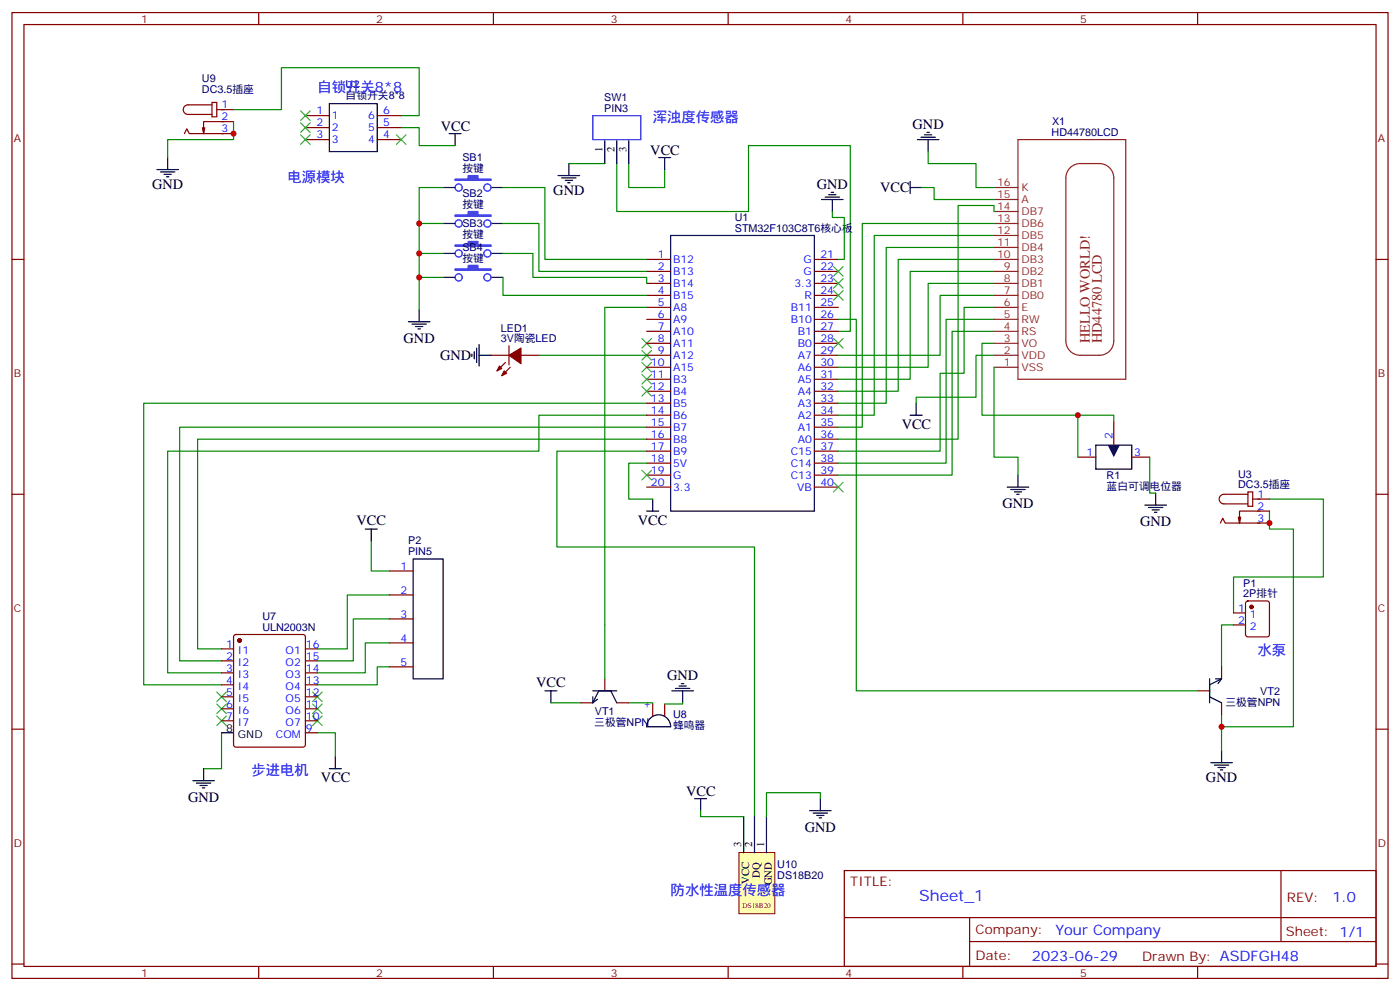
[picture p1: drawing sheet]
<svg xmlns="http://www.w3.org/2000/svg" width="412mm" height="292mm" viewBox="0 0 412 292" stroke-linecap="round" stroke-linejoin="round" font-family="sans-serif">
<g fill="none" stroke="#870000" stroke-width=".35">
<path d="M3.5 3.7h405.4v284.3h-405.4zM7.1 7.2h398.2v277.3h-398.2zM76.2 3.7v3.5M145.3 3.7v3.5M214.5 3.7v3.5M283.6 3.7v3.5M352.8 3.7v3.5M3.5 76.4h3.6M405.3 76.4h3.6M3.5 145.5h3.6M359.5 154l.7-1.4 .7 1.4h10.2M365.5 152.2l-.4 1.8"/>
<path d="M367.6 144.8h1.4v4.2h-1.4zM367.6 145.5h-7.1a1.41 1.41 0 0 0-1.4 1.4 1.41 1.41 0 0 0 1.4 1.4h7.1M369 146.9h4.9M370.4 150.5h3.5M370.4 154h3.5M371.1 150.5h-6v3.5l-.3-1.8M405.3 145.5h3.6M367.1 177.1l.5-.2h5.6l.7 .4v9.5l-.4 .6-5.9 .1-.7-.5v-9.4zM363.4 180.4h3.5M363.4 184h3.5M3.5 214.7h3.6M405.3 214.7h3.6"/>
<path d="M248.7 256.3h156.6v28.2h-156.6zM377.3 256.3v20.9M248.7 270.1h156.5M285.6 277.2h119.6M285.6 270.1v14.2M3.5 283.8h3.6M76.2 284.5v3.5M145.3 284.5v3.5M214.5 284.5v3.5M283.6 284.5v3.5M352.8 284.5v3.5M405.3 283.8h3.6"/>
</g>
<path d="M189.1 106.7l2.8 2.8M189.1 103.2l2.8 2.8M191.9 106.7l-2.8 2.8M191.9 103.2l-2.8 2.8" fill="none" stroke="#3c3" stroke-width=".35"/>
<path d="M356.7 224.5h6.3M357.7 225.2h4.2M358.8 226h2.1M359.5 226.7h.7M359.8 221v3.5" fill="none" stroke="#000" stroke-width=".35"/>
<path d="M190.5 132.8h-26.5v28.2h58.2v79.4M373.9 150.5v5.3h7.1v58.2h-21.2M373.9 146.9h15.9v23h-26.4v10.5M363.4 184h-3.6v12.3M359.8 210.4v10.6" fill="none" stroke="#008700" stroke-width=".35"/>
<circle cx="368.7" cy="178.7" r=".53" fill="#870000" stroke="#870000" stroke-width=".35"/>
<path d="M217.7 251h10.5v18h-10.5z" fill="#ffffb0" stroke="#800000" stroke-width=".29"/>
<g fill="none" stroke="#000" stroke-width=".35">
<path d="M97 30.5h14.1v14.1h-14.1zM132.3 39.3h3.5M134.1 39.3v3.6M272.3 39.7h2.2M273 39h.8M46.2 49.9h6.4M47.3 50.6h4.2M48.3 51.3h2.1M49 52h.7M49.4 46.4v3.5M130.5 55.2h3.6M144.6 55.2h3.6"/>
<path d="M164.4 51.7h6.3M165.5 52.4h4.2M166.5 53.1h2.1M167.2 53.8h.7M167.6 48.2v3.5M178.2 41.5v6.7M181.7 41.5v6.7M185.2 41.5v6.7M194 46.4h3.6M195.8 46.4v3.5M242 58.7h6.4M243.1 58h4.2"/>
<path d="M244.1 57.3h2.1M244.8 56.6h.7M245.2 58.7v3.6M268.1 55.2h3.5M268.1 53.4v3.6M270.2 41.1h6.4M271.3 40.4h4.2M273.4 41.1v3.5M130.5 65.8h3.6M130.5 74.6h3.6M144.6 65.8h3.6M144.6 74.6h3.6"/>
<path d="M197.6 69.3h42.3v81.2h-42.3zM120.3 94.7h6.3M121.4 95.4h4.2M122.4 96.1h2.1M123.1 96.8h.7M123.5 91.2v3.5M130.5 81.7h3.6M144.6 81.7h3.6M139 104.2v.8M139.7 103.5v2.2M140.4 102.5v4.2M141.1 104.6h3.5"/>
<path d="M141.1 101.4v6.4M269.9 118.7v3.5M268.1 122.2h3.5M299.9 139.9v3.5M322.8 131.1h10.6v7h-10.6zM107.6 155.8h3.5M109.4 155.8v3.5M190.5 150.5h3.5M192.3 146.9v3.6M296.7 143.4h6.3M297.7 144.1h4.3M298.8 144.8h2.1"/>
<path d="M299.5 145.5h.7M337.3 148.7h6.3M338.3 149.4h4.2M339.4 150.1h2.1M340.1 150.8h.7M340.4 145.2v3.5M121.7 164.6h8.8v35.2h-8.8zM356.3 199.8v7.1M358.1 199.8h1.7M359.8 199.8l-3.5 1.8v3.5l3.5 1.8M359.8 199.8l-1 1.5M65.3 215.7h3.5"/>
<path d="M160.5 203.4h3.5M162.3 203.4v3.5M174.6 206.9l1.8-3.5h3.5l1.8 3.5M174.6 203.4h7.1M174.6 205.1v1.8M176 205.8l-1.4 1.1M191.5 211.5a3.5 3.5 0 0 1 3.9-.8 3.5 3.5 0 0 1 2.2 3.3h-7.1a3.5 3.5 0 0 1 1-2.5zM197.9 203.4h6.4M199 202.7h4.2M200 202h2.1M200.7 201.3h.7M201.1 203.4v3.5"/>
<path d="M56.8 229.8h6.3M57.9 230.5h4.2M58.9 231.2h2.1M59.6 232h.7M60 226.3v3.5M97 226.3h3.5M98.8 222.8v3.5M204.6 235.1h3.5M206.4 235.1v3.6M238.5 238.7h6.3M239.5 239.4h4.3M241.7 235.1v3.6"/>
<path d="M219.1 240.4v10.6M222.2 240.4v10.6M225.8 240.4v10.6M240.6 240.1h2.1M241.3 240.8h.7"/>
</g>
<g fill="none" stroke="#008700" stroke-width=".35">
<path d="M68.8 35.8v5.3h-19.4v5.3M68.8 32.3h14.1v-12.4h40.6v14.1h-5.3M118.2 37.6h5.3v5.3h10.6M130.5 55.2h-7v36M148.2 55.2h12.3v21.2h30M167.6 48.2h10.6M181.7 48.2v14.1h38.8v-19.4h30v54.6h-3.6M185.2 48.2v7h10.6v-5.3M271.6 55.2h3.6v3.5h17.6M273.4 44.6v3.6h14.1v7h5.3M123.5 65.8h7M123.5 74.6h7"/>
<path d="M148.2 65.8h10.5v14.1h31.8M148.2 74.6h8.8v7.1h33.5v1.7M245.2 62.3v1.7h3.5v12.4h-1.8M292.8 79.9h-24.7v31.8h-21.2M292.8 76.4h-28.2v38.8h-17.7M292.8 72.8h-31.7v45.9h-14.2M292.8 69.3h-35.3v52.9h-10.6M292.8 65.8h-38.8v60h-7.1M292.8 62.3v-1.8h-10.6v68.8h-35.3M123.5 81.7h7M148.2 81.7v5.3h42.3M190.5 90.5h-12.3v109.3"/>
<path d="M246.9 94h5.3v109.4h100.6M292.8 87h-15.9v17.6h-30M292.8 83.4h-19.4v24.7h-26.5M292.8 90.5h-8.8v19.4h-7.1v22.9h-30M292.8 94h-14.1v42.3h-31.8M292.8 97.5h-12.3v42.4h-33.6M158.7 104.6h31.8M190.5 118.7h-148.2v82.9h23M292.8 108.1v26.5h7.1v5.3M292.8 104.6h-5.3v12.3h-17.6v1.8M292.8 101.1h-3.5v21.1h38.8v1.8M190.5 122.2h-31.8v10.6h-109.3v65.3h15.9"/>
<path d="M190.5 125.8h-137.6v68.8h12.4M190.5 129.3h-132.3v61.7h7.1M190.5 136.3h-5.3v10.6h7.1M317.5 122.2v12.4M338.7 134.6v10.6h1.7M109.4 159.3v8.8h5.3M114.7 175.2h-12.4v15.8h-8.8M114.7 196.3h-3.6v5.3h-17.6M114.7 189.3h-7.1v8.8h-14.1M114.7 182.2h-10.6v12.4h-10.6M65.3 215.7v10.6h-5.3M93.5 215.7h5.3v7.1"/>
<path d="M162.3 206.9h8.8M185.2 206.9h7.1v.4M201.1 206.9v.4h-5.3M206.4 238.7v1.7h12.7M241.7 235.1v-1.7h-15.9v7"/>
</g>
<g fill="none" stroke="#870000" stroke-width=".35">
<path d="M54.3 39.3l.7-1.4 .7 1.4h10.3M60.3 37.6l-.3 1.7M62.4 30.2h1.5v4.2h-1.5zM62.4 30.9h-7a1.41 1.41 0 0 0-1.4 1.4 1.41 1.41 0 0 0 1.4 1.4h7M63.9 32.3h4.9M65.3 35.8h3.5M65.3 39.3h3.5M66 35.8h-6v3.5l-.4-1.7M90 34h7M90 37.6h7M111.1 34h7.1M111.1 37.6h7.1"/>
<path d="M90 41.1h7M111.1 41.1h7.1M190.5 76.4h7.1M190.5 79.9h7.1M239.9 76.4h7M239.9 79.9h7M190.5 83.4h7.1M190.5 87h7.1M190.5 90.5h7.1M190.5 94h7.1M190.5 97.5h7.1M239.9 83.4h7"/>
<path d="M239.9 87h7M239.9 90.5h7M239.9 94h7M239.9 97.5h7M144.6 104.6h5.3M148.9 106.7l-2.5 2.5M149.9 101.8v5.6M150.3 108.1l-2.5 2.5M153.5 104.6h5.2M190.5 101.1h7.1M190.5 104.6h7.1M190.5 108.1h7.1"/>
<path d="M190.5 111.7h7.1M190.5 115.2h7.1M190.5 118.7h7.1M239.9 101.1h7M239.9 104.6h7M239.9 108.1h7M239.9 111.7h7M239.9 115.2h7M239.9 118.7h7M190.5 122.2h7.1M190.5 125.8h7.1M190.5 129.3h7.1"/>
<path d="M190.5 132.8h7.1M190.5 136.3h7.1M190.5 139.9h7.1M239.9 122.2h7M239.9 125.8h7M239.9 129.3h7M239.9 132.8h7M239.9 136.3h7M239.9 139.9h7M317.5 134.6h5.3M328.1 124v7.1M333.4 134.6h5.3"/>
<path d="M190.5 143.4h7.1M239.9 143.4h7M114.7 168.1h7M114.7 175.2h7M65.3 191h3.5M65.3 194.6h3.5M65.3 198.1h3.5M69 187l.5-.2h19.8l.6 .4 .1 32.1-.5 .6-20 .1-.7-.5v-32zM90 191h3.5M90 194.6h3.5M90 198.1h3.5M114.7 182.2h7"/>
<path d="M114.7 189.3h7M114.7 196.3h7M178.2 199.8v3.6M359.8 196.3v3.5M65.3 201.6h3.5M65.3 205.1h3.5M65.3 208.7h3.5M65.3 212.2h3.5M90 201.6h3.5M90 205.1h3.5M90 208.7h3.5M90 212.2h3.5"/>
<path d="M90 215.7h3.5M171.1 206.9h3.5M181.7 206.9h3.5M192.3 207.3v3.5M195.8 207.3v3.5M352.8 203.4h3.5M359.8 206.9v3.5"/>
</g>
<g fill="none" stroke="#3c3" stroke-width=".35">
<path d="M88.5 39.7l2.9 2.8M88.5 36.2l2.9 2.8M88.5 32.6l2.9 2.9M91.4 39.7l-2.9 2.8M91.4 36.2l-2.9 2.8M91.4 32.6l-2.9 2.9M116.8 39.7l2.8 2.8M119.6 39.7l-2.8 2.8M245.5 78.5l2.9 2.8M248.4 78.5l-2.9 2.8M189.1 99.7l2.8 2.8M191.9 99.7l-2.8 2.8"/>
<path d="M245.5 82l2.9 2.8M245.5 85.5l2.9 2.9M245.5 99.7l2.9 2.8M248.4 82l-2.9 2.8M248.4 85.5l-2.9 2.9M248.4 99.7l-2.9 2.8M189.1 110.2l2.8 2.9M189.1 113.8l2.8 2.8M191.9 113.8l-2.8 2.8M191.9 110.2l-2.8 2.9M189.1 138.5l2.8 2.8M191.9 138.5l-2.8 2.8"/>
<path d="M245.5 142l2.9 2.8M248.4 142l-2.9 2.8M63.9 210.8l2.8 2.8M63.9 207.3l2.8 2.8M63.9 203.7l2.8 2.9M66.7 210.8l-2.8 2.8M66.7 207.3l-2.8 2.8M66.7 203.7l-2.8 2.9M92.1 210.8l2.8 2.8M92.1 207.3l2.8 2.8M92.1 203.7l2.8 2.9M94.9 210.8l-2.8 2.8"/>
<path d="M94.9 207.3l-2.8 2.8M94.9 203.7l-2.8 2.9"/>
</g>
<g fill="#870000" stroke="#870000" stroke-width=".35">
<path d="M149.9 104.6l3.6-2.1v4.6z"/>
<path d="M148.5 109.2l.7 .7-1.4 .7z"/>
<path d="M147.1 107.8l.7 .7-1.4 .7z"/>
<circle cx="70.6" cy="188.6" r=".53"/>
</g>
<g fill="none" stroke="#00f" stroke-width=".35">
<path d="M174.6 34h14.1v7.1h-14.1zM136.2 65.8a1.06 1.06 0 0 0-1.5-1 1.06 1.06 0 0 0-.3 1.8 1.06 1.06 0 0 0 1.7-.5l.1-.3M144.6 65.8a1.06 1.06 0 0 0-1.5-1 1.06 1.06 0 0 0-.2 1.8 1.06 1.06 0 0 0 1.7-.5v-.3"/>
<circle cx="135.1" cy="55.2" r="1.06"/>
<circle cx="143.6" cy="55.2" r="1.06"/>
<circle cx="135.1" cy="74.6" r="1.06"/>
<circle cx="143.6" cy="74.6" r="1.06"/>
<circle cx="135.1" cy="81.7" r="1.06"/>
<circle cx="143.6" cy="81.7" r="1.06"/>
</g>
<g fill="none" stroke="#8c2424" stroke-width=".35">
<path d="M292.8 55.2h7.1M292.8 58.7h7.1M299.9 41.1h31.7v70.6h-31.7zM315 49.7a4.2 4.2 0 0 1 3.2-1.5h5.6a4.2 4.2 0 0 1 4.3 4.2v48a4.2 4.2 0 0 1-4.3 4.2h-5.6a4.2 4.2 0 0 1-4.2-4.2v-48a4.2 4.2 0 0 1 1-2.7zM292.8 62.3h7.1M292.8 65.8h7.1M292.8 69.3h7.1M292.8 72.8h7.1M292.8 76.4h7.1M292.8 79.9h7.1M292.8 83.4h7.1M292.8 87h7.1"/>
<path d="M292.8 90.5h7.1M292.8 94h7.1M292.8 97.5h7.1M292.8 104.6h7.1M292.8 101.1h7.1M292.8 108.1h7.1"/>
</g>
<path d="M326.3 131.1h3.5l-1.7 3.5z" fill="#000"/>
<g fill="#00f" stroke="#00f" stroke-width=".35">
<path d="M134.1 52.7h3.8v-1h2.9v1h3.8v.4h-10.5z"/>
<path d="M134.1 63.3h3.8v-1h2.9v1h3.8v.4h-10.5z"/>
<path d="M134.1 72.1h3.8v-1h2.9v1h3.8v.4h-10.5z"/>
<path d="M134.1 79.2h3.8v-1.1h2.9v1.1h3.8v.4h-10.5z"/>
</g>
<g fill="#c00">
<circle cx="373.9" cy="154" r=".88"/>
<circle cx="359.8" cy="214" r=".88"/>
<circle cx="68.8" cy="39.3" r=".88"/>
<circle cx="317.5" cy="122.2" r=".88"/>
<circle cx="123.5" cy="65.8" r=".88"/>
<circle cx="123.5" cy="74.6" r=".88"/>
<circle cx="123.5" cy="81.7" r=".88"/>
</g>
<text font-size="4.6" fill="#00f" x="270.8" y="265.3">Sheet_1</text>
<g font-size="4.2" fill="#00f">
<text x="93.5" y="27">自锁开关8*8</text>
<text x="192.3" y="35.8">浑浊度传感器</text>
<text x="84.7" y="53.4">电源模块</text>
<text x="370.4" y="192.8">水泵</text>
<text x="74.1" y="228.1">步进电机</text>
<text x="197.6" y="263.3">防水性温度传感器</text>
<text x="392.5" y="265.6">1.0</text>
<text x="310.9" y="275.1">Your Company</text>
<text x="304" y="282.9">2023-06-29</text>
</g>
<g font-size="4.2">
<text x="129.8" y="38.6">VCC</text>
<text x="268.8" y="37.8">GND</text>
<text x="191.6" y="45.7">VCC</text>
<text x="44.8" y="55.6">GND</text>
<text x="163" y="57.3">GND</text>
<text x="240.6" y="55.5">GND</text>
<text x="259.2" y="56.7">VCC</text>
<text x="118.9" y="100.9">GND</text>
<text x="129.6" y="106">GND</text>
<text x="265.6" y="126.3">VCC</text>
<text x="295.3" y="149.5">GND</text>
<text x="105" y="154.6">VCC</text>
<text x="187.9" y="154.4">VCC</text>
<text x="335.9" y="154.8">GND</text>
<text x="158" y="202.2">VCC</text>
<text x="196.5" y="200.1">GND</text>
<text x="94.5" y="230.1">VCC</text>
<text x="355.2" y="230.2">GND</text>
<text x="55.4" y="236">GND</text>
<text x="202.1" y="234.4">VCC</text>
<text x="237.1" y="244.8">GND</text>
</g>
<g font-size="4.2" fill="#8d2323">
<text x="321" y="101.1" transform="rotate(-90 321 101.1)">HELLO WORLD!</text>
<text x="324.6" y="101.1" transform="rotate(-90 324.6 101.1)">HD44780 LCD</text>
</g>
<g font-size="3.9" fill="#800">
<text x="250.5" y="260.9">TITLE:</text>
<text x="379.1" y="265.6">REV:</text>
<text x="287.4" y="275.1">Company:</text>
<text x="378.7" y="275.7">Sheet: 1/1</text>
<text x="287.4" y="282.8">Date:</text>
<text x="336.4" y="282.8">Drawn By: ASDFGH48</text>
</g>
<g font-size="3.2" fill="#800">
<text x="41.6" y="6.7">1</text>
<text x="110.8" y="6.7">2</text>
<text x="179.9" y="6.7">3</text>
<text x="249.1" y="6.7">4</text>
<text x="318.2" y="6.7">5</text>
<text x="4.1" y="41.8">A</text>
<text x="405.9" y="41.8">A</text>
<text x="4.1" y="110.9">B</text>
<text x="405.9" y="110.9">B</text>
<text x="4.1" y="180.1">C</text>
<text x="405.9" y="180.1">C</text>
<text x="4.1" y="249.2">D</text>
<text x="405.9" y="249.2">D</text>
<text x="41.6" y="287.5">1</text>
<text x="110.8" y="287.5">2</text>
<text x="179.9" y="287.5">3</text>
<text x="249.1" y="287.5">4</text>
<text x="318.2" y="287.5">5</text>
</g>
<g font-size="3.2" fill="#000080">
<text x="59.5" y="27.4">DC3.5插座</text>
<text x="59.5" y="24.1">U9</text>
<text x="101.8" y="29.2">自锁开关8*8</text>
<text x="101.8" y="25.9">U2</text>
<text x="178" y="29.7">SW1</text>
<text x="178" y="33">PIN3</text>
<text x="309.8" y="40">HD44780LCD</text>
<text x="309.9" y="36.9">X1</text>
<text x="136.2" y="47.5">SB1</text>
<text x="136.2" y="50.6">按键</text>
<text x="136.2" y="58.1">SB2</text>
<text x="136.2" y="61.2">按键</text>
<text x="216.5" y="64.9">U1</text>
<text x="136.2" y="70">按键</text>
<text x="136.2" y="66.9">SB3</text>
<text x="216.5" y="68.3">STM32F103C8T6核心板</text>
<text x="136.2" y="77.1">按键</text>
<text x="136.2" y="74">SB4</text>
<text x="147.6" y="100.7">3V陶瓷LED</text>
<text x="147.6" y="97.8">LED1</text>
<text x="326" y="141.1">R1</text>
<text x="364.7" y="143.8">DC3.5插座</text>
<text x="364.7" y="140.6">U3</text>
<text x="326" y="144.2">蓝白可调电位器</text>
<text x="120.2" y="160.2">P2</text>
<text x="120.2" y="163.5">PIN5</text>
<text x="366.2" y="172.7">P1</text>
<text x="366.2" y="175.8">2P排针</text>
<text x="77.3" y="185.7">ULN2003N</text>
<text x="77.3" y="182.6">U7</text>
<text x="361" y="207.7">三极管NPN</text>
<text x="371.2" y="204.5">VT2</text>
<text x="175" y="213.8">三极管NPN</text>
<text x="175.2" y="210.6">VT1</text>
<text x="198.3" y="214.6">蜂鸣器</text>
<text x="198.3" y="211.4">U8</text>
<text x="229" y="255.5">U10</text>
<text x="229" y="258.7">DS18B20</text>
</g>
<g font-size="3.2" fill="#00f">
<text x="65.3" y="31.9">1</text>
<text x="65.3" y="35.5">2</text>
<text x="93.2" y="33.7">1</text>
<text x="97.7" y="35.1">1</text>
<text x="108.4" y="35.1">6</text>
<text x="112.9" y="33.7">6</text>
<text x="65.3" y="39">3</text>
<text x="93.2" y="37.2">2</text>
<text x="93.2" y="40.7">3</text>
<text x="97.7" y="38.6">2</text>
<text x="108.4" y="38.6">5</text>
<text x="112.9" y="40.7">4</text>
<text x="112.9" y="37.2">5</text>
<text x="97.7" y="42.2">3</text>
<text x="108.4" y="42.2">4</text>
<text x="193.8" y="76">1</text>
<text x="198.3" y="77.4">B12</text>
<text x="236.7" y="77.4">G</text>
<text x="241.7" y="76">21</text>
<text x="193.8" y="79.6">2</text>
<text x="193.8" y="83.1">3</text>
<text x="198.3" y="81">B13</text>
<text x="236.7" y="81">G</text>
<text x="241.7" y="79.6">22</text>
<text x="241.7" y="83.1">23</text>
<text x="193.8" y="86.6">4</text>
<text x="198.3" y="84.5">B14</text>
<text x="198.3" y="88">B15</text>
<text x="234" y="84.5">3.3</text>
<text x="237" y="88">R</text>
<text x="241.7" y="86.6">24</text>
<text x="193.8" y="90.1">5</text>
<text x="193.8" y="93.7">6</text>
<text x="198.3" y="91.5">A8</text>
<text x="198.3" y="95.1">A9</text>
<text x="233" y="91.5">B11</text>
<text x="233" y="95.1">B10</text>
<text x="241.7" y="90.1">25</text>
<text x="241.7" y="93.7">26</text>
<text x="193.8" y="97.2">7</text>
<text x="193.8" y="100.7">8</text>
<text x="198.3" y="98.6">A10</text>
<text x="235" y="98.6">B1</text>
<text x="241.7" y="97.2">27</text>
<text x="241.7" y="100.7">28</text>
<text x="191.8" y="107.8">10</text>
<text x="193.8" y="104.2">9</text>
<text x="198.3" y="102.1">A11</text>
<text x="198.3" y="105.7">A12</text>
<text x="235" y="102.1">B0</text>
<text x="235" y="105.7">A7</text>
<text x="241.7" y="104.2">29</text>
<text x="241.7" y="107.8">30</text>
<text x="191.8" y="111.3">11</text>
<text x="198.3" y="109.2">A15</text>
<text x="198.3" y="112.7">B3</text>
<text x="235" y="109.2">A6</text>
<text x="235" y="112.7">A5</text>
<text x="241.7" y="111.3">31</text>
<text x="191.8" y="114.8">12</text>
<text x="191.8" y="118.4">13</text>
<text x="198.3" y="116.2">B4</text>
<text x="198.3" y="119.8">B5</text>
<text x="235" y="116.2">A4</text>
<text x="235" y="119.8">A3</text>
<text x="241.7" y="114.8">32</text>
<text x="241.7" y="118.4">33</text>
<text x="191.8" y="121.9">14</text>
<text x="191.8" y="125.4">15</text>
<text x="198.3" y="123.3">B6</text>
<text x="235" y="123.3">A2</text>
<text x="241.7" y="121.9">34</text>
<text x="241.7" y="125.4">35</text>
<text x="191.8" y="128.9">16</text>
<text x="198.3" y="126.8">B7</text>
<text x="198.3" y="130.4">B8</text>
<text x="235" y="126.8">A1</text>
<text x="235" y="130.4">A0</text>
<text x="241.7" y="128.9">36</text>
<text x="327.7" y="129.3" transform="rotate(-90 327.7 129.3)">2</text>
<text x="191.8" y="132.5">17</text>
<text x="191.8" y="136">18</text>
<text x="198.3" y="133.9">B9</text>
<text x="198.3" y="137.4">5V</text>
<text x="232.9" y="133.9">C15</text>
<text x="232.9" y="137.4">C14</text>
<text x="241.7" y="132.5">37</text>
<text x="241.7" y="136">38</text>
<text x="320.1" y="134.2">1</text>
<text x="334.1" y="134.2">3</text>
<text x="191.8" y="139.5">19</text>
<text x="191.8" y="143.1">20</text>
<text x="198.3" y="140.9">G</text>
<text x="232.9" y="140.9">C13</text>
<text x="241.7" y="139.5">39</text>
<text x="241.7" y="143.1">40</text>
<text x="198.3" y="144.5">3.3</text>
<text x="234.8" y="144.5">VB</text>
<text x="370.4" y="146.6">1</text>
<text x="370.4" y="150.1">2</text>
<text x="370.4" y="153.6">3</text>
<text x="117.9" y="167.7">1</text>
<text x="117.9" y="174.8">2</text>
<text x="117.9" y="181.9">3</text>
<text x="364.7" y="180.1">1</text>
<text x="364.7" y="183.6">2</text>
<text x="368.2" y="181.9">1</text>
<text x="368.2" y="185.4">2</text>
<text x="66.6" y="190.7">1</text>
<text x="90.1" y="190.7">16</text>
<text x="117.9" y="188.9">4</text>
<text x="66.6" y="197.7">3</text>
<text x="66.6" y="194.2">2</text>
<text x="70.1" y="196">I2</text>
<text x="70.1" y="192.4">I1</text>
<text x="84.1" y="192.4">O1</text>
<text x="84.1" y="196">O2</text>
<text x="90.1" y="194.2">15</text>
<text x="90.1" y="197.7">14</text>
<text x="117.9" y="196">5</text>
<text x="66.6" y="201.3">4</text>
<text x="70.1" y="203">I4</text>
<text x="70.1" y="199.5">I3</text>
<text x="84.1" y="199.5">O3</text>
<text x="84.1" y="203">O4</text>
<text x="90.1" y="201.3">13</text>
<text x="66.6" y="208.3">6</text>
<text x="66.6" y="204.8">5</text>
<text x="70.1" y="206.6">I5</text>
<text x="84.1" y="206.6">O5</text>
<text x="90.1" y="204.8">12</text>
<text x="90.1" y="208.3">11</text>
<text x="191.6" y="208.8" transform="rotate(-90 191.6 208.8)">+</text>
<text x="66.6" y="211.8">7</text>
<text x="70.1" y="213.6">I7</text>
<text x="70.1" y="210.1">I6</text>
<text x="84.1" y="210.1">O6</text>
<text x="84.1" y="213.6">O7</text>
<text x="90.1" y="211.8">10</text>
<text x="90.1" y="215.4">9</text>
<text x="81.3" y="217.1">COM</text>
</g>
<g font-size="3.2">
<text x="177.4" y="44.8" transform="rotate(-90 177.4 44.8)">1</text>
<text x="181" y="44.8" transform="rotate(-90 181 44.8)">2</text>
<text x="184.5" y="44.8" transform="rotate(-90 184.5 44.8)">3</text>
<text x="66.6" y="215.4">8</text>
<text x="70.1" y="217.1">GND</text>
<text x="218.4" y="249.2" transform="rotate(-90 218.4 249.2)">3</text>
<text x="221.5" y="249.2" transform="rotate(-90 221.5 249.2)">2</text>
<text x="225.1" y="249.2" transform="rotate(-90 225.1 249.2)">1</text>
<text x="220.7" y="260.3" transform="rotate(-90 220.7 260.3)">VCC</text>
<text x="223.8" y="258.4" transform="rotate(-90 223.8 258.4)">DQ</text>
<text x="227.4" y="260.7" transform="rotate(-90 227.4 260.7)">GND</text>
</g>
<g font-size="3.2" fill="#8d2323">
<text x="293.7" y="54.9">16</text>
<text x="293.7" y="58.4">15</text>
<text x="300.9" y="56.3">K</text>
<text x="300.9" y="59.8">A</text>
<text x="293.7" y="61.9">14</text>
<text x="293.7" y="65.4">13</text>
<text x="300.9" y="63.3">DB7</text>
<text x="293.7" y="69">12</text>
<text x="300.9" y="66.9">DB6</text>
<text x="300.9" y="70.4">DB5</text>
<text x="293.7" y="72.5">11</text>
<text x="293.7" y="76">10</text>
<text x="300.9" y="73.9">DB4</text>
<text x="300.9" y="77.4">DB3</text>
<text x="295.7" y="79.6">9</text>
<text x="295.7" y="83.1">8</text>
<text x="300.9" y="81">DB2</text>
<text x="295.7" y="86.6">7</text>
<text x="300.9" y="84.5">DB1</text>
<text x="300.9" y="88">DB0</text>
<text x="295.7" y="90.1">6</text>
<text x="295.7" y="93.7">5</text>
<text x="300.9" y="91.5">E</text>
<text x="300.9" y="95.1">RW</text>
<text x="295.7" y="97.2">4</text>
<text x="295.7" y="100.7">3</text>
<text x="300.9" y="98.6">RS</text>
<text x="295.7" y="104.2">2</text>
<text x="295.7" y="107.8">1</text>
<text x="300.9" y="102.1">VO</text>
<text x="300.9" y="105.7">VDD</text>
<text x="300.9" y="109.2">VSS</text>
</g>
<text font-size="2.1" fill="#f00" x="218.7" y="267.2">DS18B20</text>
</svg>
